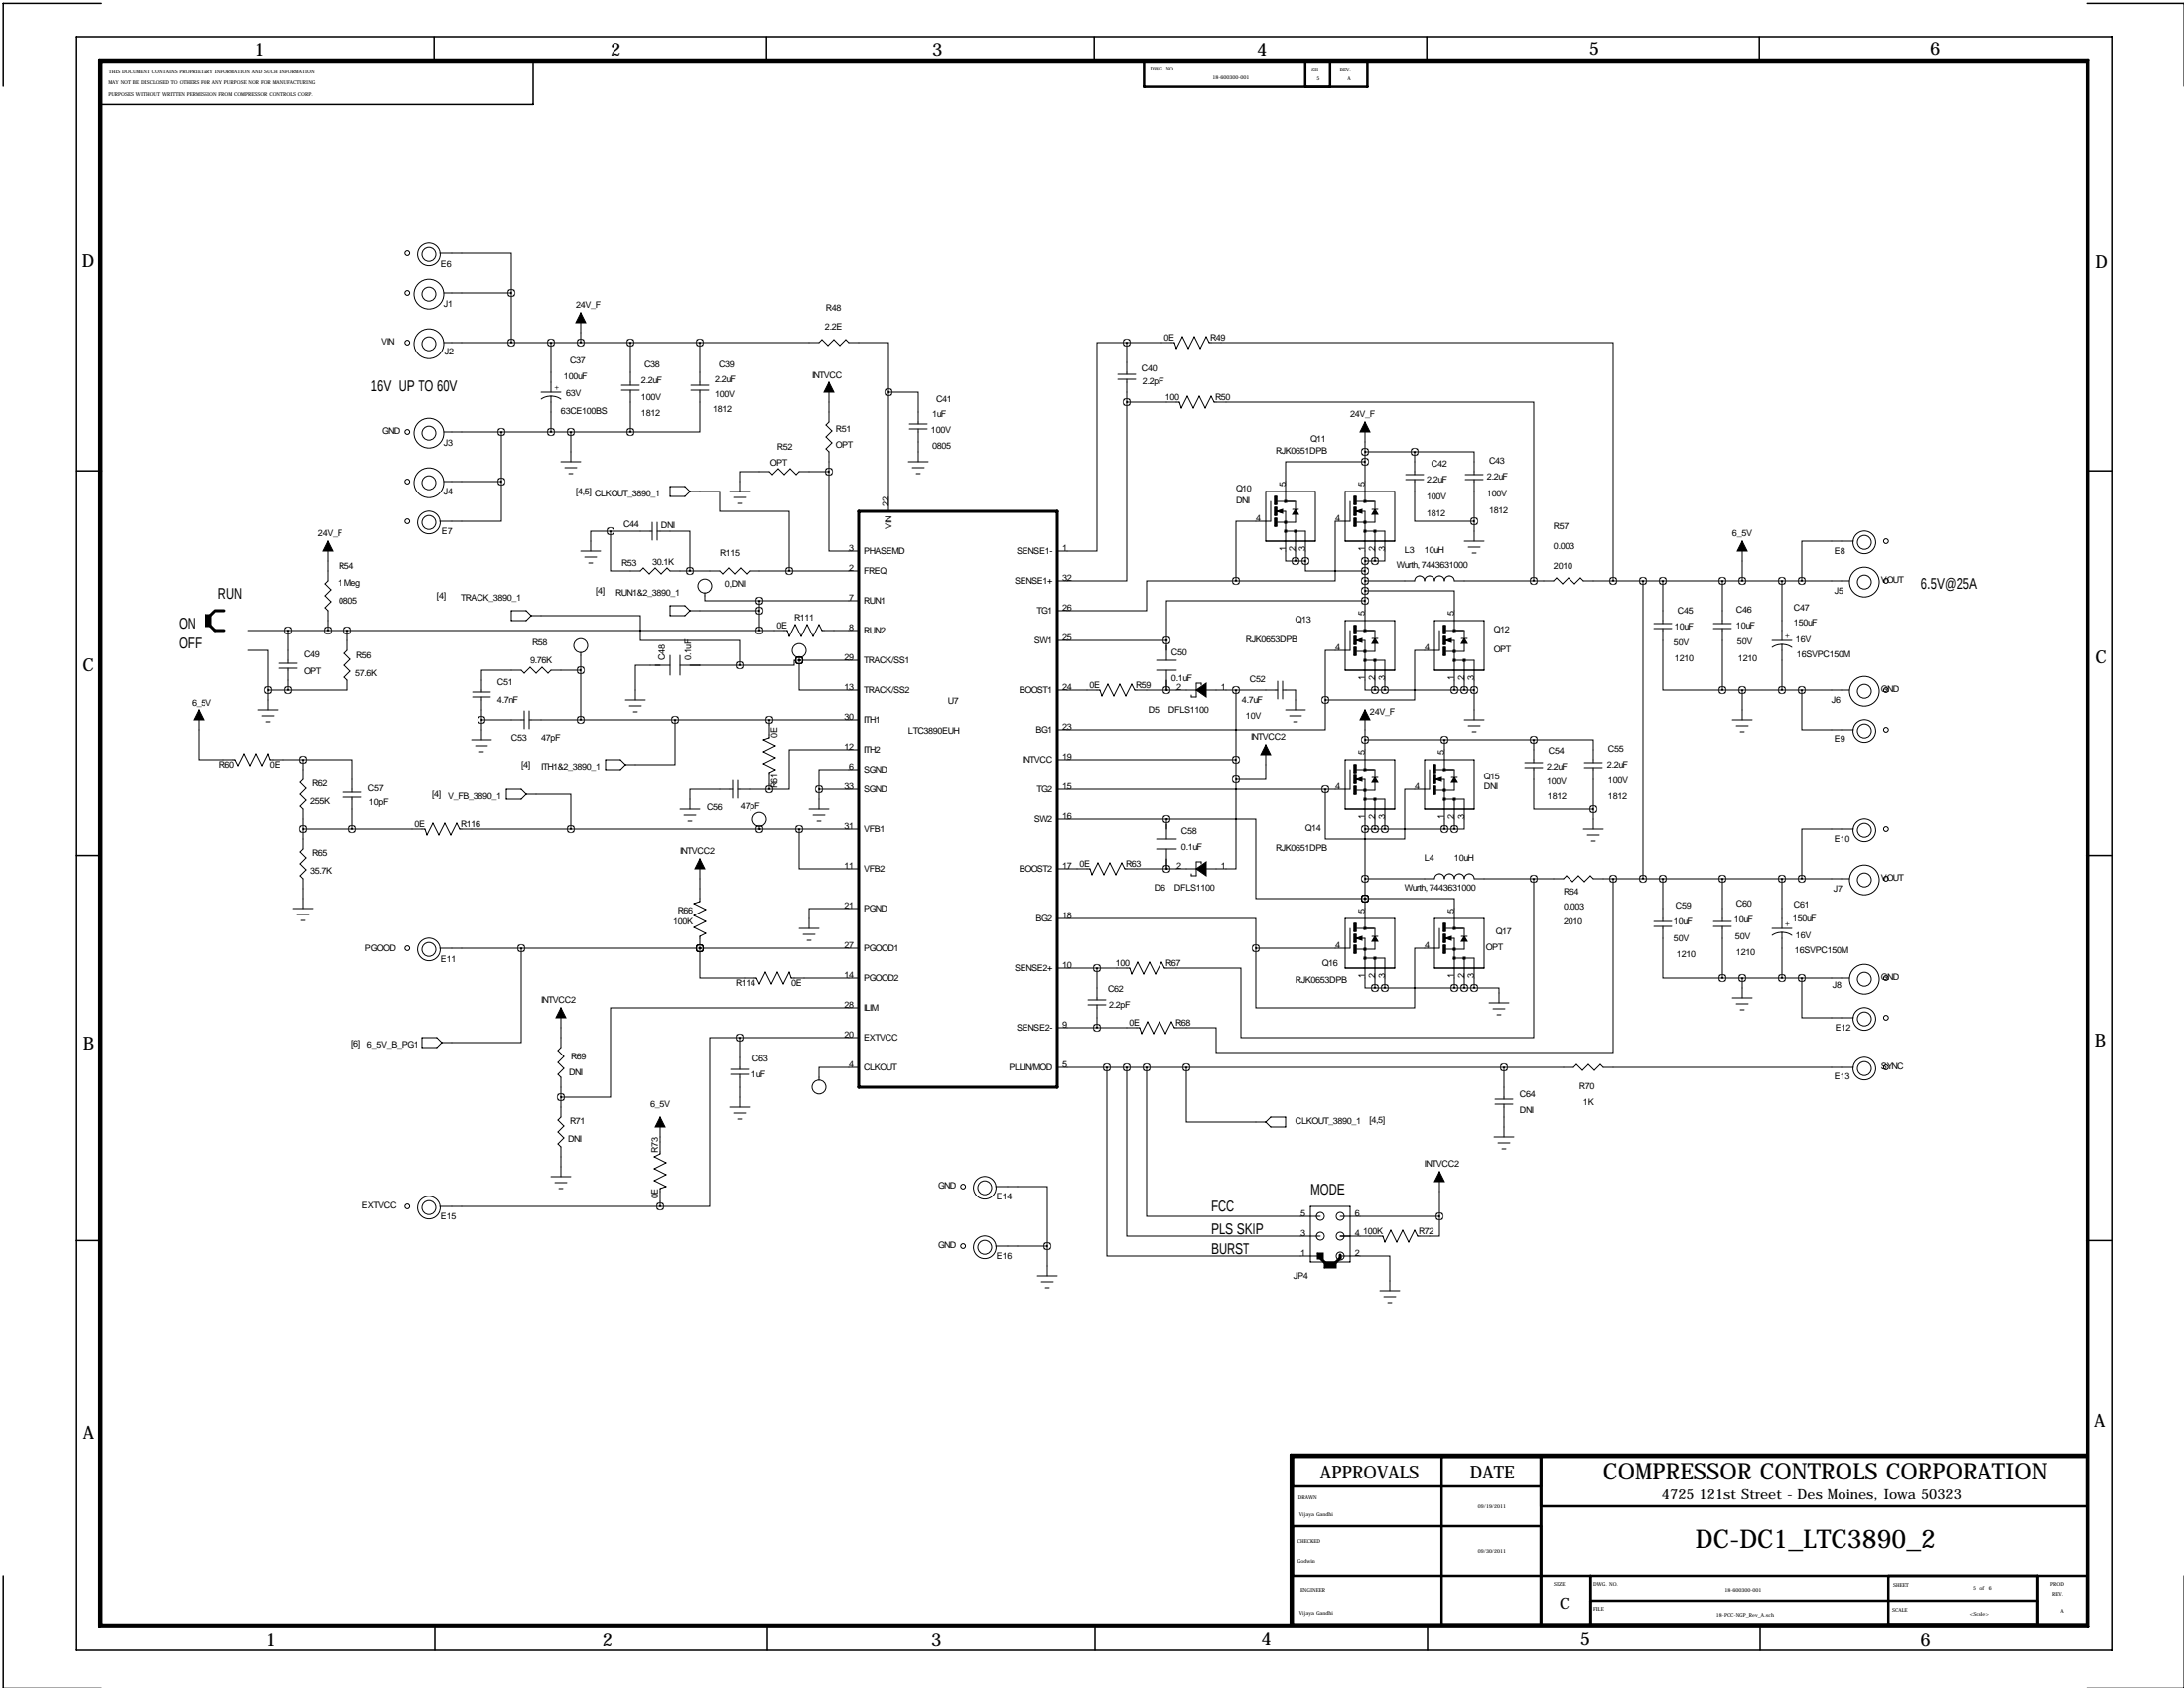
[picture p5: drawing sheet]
<svg xmlns="http://www.w3.org/2000/svg" width="559mm" height="432mm" viewBox="0 0 559 432" stroke-linecap="round" stroke-linejoin="round" font-family="sans-serif">
<g fill="none" stroke="#000" stroke-width=".38">
<path d="M19.6 9.4h520.7v412.7h-520.7zM26 .9h-25.2v21.2M111 9.4v6.3M143.6 15.7h-7.2v11.1h-110.8M196.1 9.4v6.3M280 9.4v6.3M365 9.4v6.3M450.1 9.4v6.3M534 .9h24.8M19.7 120.4h6.4M533.9 120.4h6.4M19.6 218.8h6.4"/>
<path d="M533.8 218.8h6.4M19.6 317.3h6.4M533.8 317.3h6.4M.8 403.1v28.7M111.3 415.8v6.3M196.3 415.8v6.3M280.2 415.8v6.3M365.3 415.8v6.3M450.3 415.8v6.3"/>
</g>
<g fill="none" stroke="#000" stroke-width=".63">
<path d="M25.5 15.2h508.7v401h-508.7zM26 15.7h508v400.1h-508zM292.7 15.5h57.2v6.8h-57.2zM334 22.3v-6.8h6.3v6.8M368.9 372.6v43.2M394.3 372.6v43.2M534 372.6h-203.2v43.2M534 372.1h-203.7v43.7M330.8 380.2h63.5M330.8 390.4h63.5M394.3 385.3h139.7M330.8 403.1h203.2"/>
<path d="M407 403.1v12.7M407 409.4h114.3M483.2 403.1v12.7M521.3 403.1v12.7"/>
</g>
<path d="M219.7 130.8h50.8v147.3h-50.8zM54.9 156.5l-1.1 1M55.1 156.2h2.3M53.8 160l1.3 1.3h2.3M337.8 321.1v.7M338.1 322.1l1 1M342.9 321.1v.7l-1.3 1.3" fill="none" stroke="#000" stroke-width=".76"/>
<g fill="none" stroke="#000" stroke-width=".25">
<path d="M112.5 64.8h18.3v10.1M113.5 74.9h17.3M130.8 74.9v12.7M113.5 87.6h96l.8-.7 1.5 1.5 1.6-1.5 1.5 1.5 1.5-1.5 .8 .7h10.1v12.7M141 87.6v12.7M148.6 80v7.6M159 98.6h4.6M159 99.8h4.6M161.3 87.6v11M161.3 99.8v10.7M176.8 98.6h4.6M176.8 99.8h4.6"/>
<path d="M179.1 99.8v10.7h-17.8M179.1 87.6v11M212.1 97.8v10.1l-.8 .8 1.6 1.5-1.6 1.6 1.6 1.5-1.6 1.5 .8 .8v5M286 97h4.6M286 95.8h4.6M288.3 87.6h-7.6v53.4h-10.2M288.3 87.6h12.2l.5 1.6 1.5-3.1 1.5 3.1 1.6-3.1 1.5 3.1 1.5-3.1 .8 1.5h103.3v61M288.3 87.6v8.2M288.3 97v5.9M113.5 110.5h47.8M128.3 110.5v12.7M138.4 100.3h5.1"/>
<path d="M141 101.3l-1.1 .1-1.4 .7M141 101.3v9.2M141 101.3l1.6 .3 .9 .5M143.5 118.1h5.1M144.5 119.6h3.1M146 110.5v7.6M227.3 100.3h7.6v8.2M227.3 100.3v30.5M232.4 118.1h5.1M232.7 109.7h4.5M232.7 108.5h4.5M233.4 119.6h3.1"/>
<path d="M234.9 109.7v8.4M288.3 102.9h13.5l.5 1.5 1.5-3.1 1.5 3.1 1.5-3.1 1.6 3.1 1.5-3.1 .7 1.6h81.8v45.7M288.3 102.9v45.7h-17.8M349.2 118.1h-20.3v10.2M349.2 107.9v20.4M349.2 115.6h12.7M361.9 115.6h15.3v5.8M361.9 115.6v5.8M83.8 138.4v10.2l-.7 .8 1.5 1.5-1.5 1.5 1.5 1.5-1.5 1.5 .7 .8v5.1M113.5 123.2h14.8M128.3 123.2v10.1h-15.8M145.5 121.2h1.1"/>
<path d="M156.2 135.9v10.1h7.6l.8-.7 1.5 1.5 1.5-1.5 1.6 1.5 1.5-1.5 .7 .7h12.7l.8 .8 1.5-1.5 1.6 1.5 1.5-1.5 1.5 1.5 .8-.8h27.9M156.2 135.9h-5.1v5.1M156.2 135.9h10.7M166.9 133.6v4.6M168.1 135.9h8.4v10.1M168.1 133.6v4.6M171.4 124.5h3.9l1.2 1.2-1.2 1.3h-3.9zM176.5 125.7h7.6v5.1h17.8v15.2M186.7 125.7h5.1M187.7 127.3h3.1M188.7 128.8h1M212.1 120.6v20.4h7.6"/>
<path d="M212.1 120.6h-7.6l-.8 .8-1.5-1.5-1.5 1.5-1.6-1.5-1.5 1.5-.8-.8h-7.6v5.1M234.4 121.2h1.1M323.8 125.7h12.7v12.7h-12.7zM325.1 128.3v5h-8.9v15.3M326.1 127h.5v2h-.5zM326.1 129.8h.5v2h-.5zM326.1 132.6h.5v2h-.5zM326.6 130.8h2.3v12.7h2.6M326.6 128.3h4.9v1.7M328.9 135.9h5.1v7.6M330.7 130.3h1.5M331.5 131.1v2.5h-4.9"/>
<path d="M331.5 135.9v7.6M344.2 125.7h12.7v12.7h-12.7zM345.4 128.3v5h-3.8v15.3h-25.4M346.5 127h.5v2h-.5zM346.5 129.8h.5v2h-.5zM346.5 132.6h.5v2h-.5zM347 128.3h4.8v1.7M347 130.8h2.2v30.5M349.2 135.9h5.1v7.6h-2.5M351 130.3h1.6M351.8 131.1v2.5h-4.8M351.8 135.9v7.6"/>
<path d="M359.7 121.4h4.5M359.7 122.7h4.5M361.9 122.7v10.6h15.3M374.6 138.4h5.1M374.9 121.4h4.6M374.9 122.7h4.6M375.7 140h3M377.2 122.7v15.7M445.8 138.4v10.2M474.2 138.4h-13.2v10.2M130.8 156.2h3.8l1.3 1.3-1.3 1.3h-3.8zM135.9 157.5h27.9v6.3h25.4v6.4"/>
<path d="M148.6 141h5.1M149.6 142.5h3.1M150.6 144h1M171.4 154.9h3.9l1.2 1.3-1.2 1.3h-3.9zM176.5 156.2h17.8M180.3 151.6v2.1h14M194.3 153.7h25.4M194.3 153.7v7.6M316.2 148.6h-22.8v7.6h-22.9M331.5 143.5h2.5M334 143.5v2.5h15.2M344.2 158.8h12.7v12.6h-12.7z"/>
<path d="M349.2 148.6h12.7a1.27 1.27 0 0 1 1.3-1.3 1.27 1.27 0 0 1 1.3 1.3 1.27 1.27 0 0 1 1.3-1.3 1.27 1.27 0 0 1 1.2 1.3 1.27 1.27 0 0 1 1.3-1.3 1.27 1.27 0 0 1 1.3 1.3 1.27 1.27 0 0 1 1.2-1.3 1.27 1.27 0 0 1 1.3 1.3h25.4l.8-.8 1.5 1.6 1.5-1.6 1.5 1.6 1.6-1.6 .7 .8h68.1M349.2 153.7h-50.8v10.1M349.2 151.1h22.9v10.2M349.2 143.5h2.6M367 158.8h12.7v12.6h-12.7zM376.7 141.5h1M420.4 148.6v76.2M423.2 159.5h4.5M425.4 148.6v10.9M438.4 159.5h4.6M440.7 148.6v10.9M455.9 148.6v15.2"/>
<path d="M63.5 166.4h5.1v10.1M63.5 161.3h137.9l.5 1.5 1.6-3 1.5 3 1.5-3 1.5 3 1.5-3 .8 1.5h9.4M68.6 176.5v5.1M71.4 169.7h4.5M71.4 170.9h4.5M73.7 161.3v8.4M73.7 170.9v5.6M88.9 161.3v5.1l-.8 .7 1.6 1.6-1.6 1.5 1.6 1.5-1.6 1.5 .8 .8v2.5h-20.3M120.9 178.3h4.6M120.9 177h4.6M123.2 178.3v10.9M148.6 171.4h-7.6l-.8 .8-1.5-1.5-1.5 1.5-1.6-1.5-1.5 1.5-.8-.8h-10.1v5.6"/>
<path d="M148.6 166.9v17.2M160 179.1h5.1M171.4 170.2h-8.8v8.9M171.4 167.6v5.1M174 170.2h15.2M174 167.6v5.1M204.5 168.9v7.6h15.2M204.5 168.9h-1.3v1.3h-14M204.5 168.9h.1M204.5 168.9h15.2M204.5 168.1v.8M270.5 176.5h10.9l.5 1.6 1.6-3.1 1.5 3.1 1.5-3.1 1.5 3.1 1.6-3.1 .7 1.5h15.8"/>
<path d="M270.5 163.8h27.9M295.9 168.9h5.1M295.9 171.4h5.1M298.4 176.5h.1M298.4 163.8h.1M298.4 163.8v5.1M298.4 171.4v5.1M307.3 175.3v-.5h-1.2v3.5h-1.3v-.5M308.6 176.5h18.3M316.2 176.5v22.9M326.9 174.2v4.6M328.2 176.5h3.3v5.1"/>
<path d="M328.2 174.2v4.6M339.1 179.1v7.6h-68.6M345.4 161.3v5.1h-6.3v12.7M346.5 160h.5v2.1h-.5zM346.5 162.8h.5v2h-.5zM346.5 165.6h.5v2h-.5zM347 163.8h2.2v12.7h2.6M347 161.3h4.8v1.8M349.2 168.9h5.1v7.6M351 163.3h1.6M351.8 176.5h25.4M351.8 164.1v2.5h-4.8"/>
<path d="M351.8 168.9v7.6M368.3 161.3v5.1h-6.4v12.7h-22.8M369.3 160h.5v2.1h-.5zM369.3 162.8h.5v2h-.5zM369.3 165.6h.5v2h-.5zM369.8 161.3h4.8v1.8M369.8 163.8h2.3v12.7M372.1 168.9h5.1v15.2M373.9 163.3h1.5M374.6 164.1v2.5h-4.8M374.6 168.9v7.6M423.2 160.8h4.5"/>
<path d="M425.4 160.8v15.7h15.3M438.4 160.8h4.6M440.7 176.5h32.5M440.7 160.8v15.7M445.8 176.5v7.6M453.4 163.8h5.1M455.9 164.8l-1 .1-1.5 .7M455.9 164.8v11.7M455.9 164.8l1.6 .3 1 .5M461 176.5v10.2h13.2M50.8 181.6v12.7h9.4l.8 1.5 1.5-3 1.5 3 1.5-3 1.6 3 1.5-3 .5 1.5h8.4M66 181.6h5.1"/>
<path d="M67.1 183.1h3M68.1 184.7h1M77.5 194.3h12.7v8.4M77.5 194.3v5.1l-.8 .8 1.5 1.5-1.5 1.5 1.5 1.5-1.5 1.5 .8 .8v10.2l-.8 .7 1.5 1.6-1.5 1.5 1.5 1.5-1.5 1.5 .8 .8v7.6M120.6 189.2h5.1M121.7 190.8h3M122.7 192.3h1M123.2 184.1h10.9M134.1 181.9v4.5M135.4 184.1h84.3M135.4 181.9v4.5M154.9 194.3h3.8l1.3 1.3-1.3 1.2h-3.8z"/>
<path d="M161 180.6h3.1M162.1 182.1h1M172.7 184.1v11.5h-12.7M187.5 199.6v4.6M188.7 199.6v4.6M196.8 184.1v4.6l-1.5 .5 3.1 1.6-3.1 1.5 3.1 1.5-3.1 1.5 3.1 1.5-1.6 .8v4.3M219.7 191.8h-17.8v10.1h-5.1M219.7 196.8h-10.2v5.1M270.5 194.3h45.7M316.2 199.4v22.8h-7.6M323.8 190.5v8.9h-7.6M328.9 181.6h5.1"/>
<path d="M329.9 183.1h3.1M331 184.7h1M344.2 194.3h12.7v12.7h-12.7zM345.4 196.8v5.1h-74.9M346.5 195.6h.5v2h-.5zM346.5 198.4h.5v2h-.5zM347 196.8h4.8v1.8M347 199.4h2.2v38.1M349.2 181.6v15.2M349.2 189.2h43.2M351 198.9h1.6M351.8 199.6v2.6h-4.8"/>
<path d="M364.5 194.3h12.7v12.7h-12.7zM365.8 196.8v5.1h-6.4v12.7h-20.3v-12.7M366.8 195.6h.5v2h-.5zM366.8 198.4h.5v2h-.5zM367.3 196.8h4.8v1.8M367.3 199.4h2.3v12.7M369.6 189.2v7.6M371.3 198.9h1.6M372.1 199.6v2.6h-4.8M374.6 184.1h5.1M375.7 185.7h3M376.7 187.2h1"/>
<path d="M390.1 195.1h4.6M390.1 196.3h4.6M392.4 189.2h15.3v5.9M392.4 196.3v10.7h15.3M392.4 189.2v5.9M405.4 195.1h4.6M405.4 196.3h4.6M407.7 196.3v15.8M443.2 184.1h5.1M444.2 185.7h3.1M445.3 187.2h1M77.5 212.1h31.2l.5 1.5 1.5-3 1.6 3 1.5-3 1.5 3 1.5-3 .8 1.5h102.1"/>
<path d="M87.9 202.7h4.6M87.9 204h4.6M90.2 204v8.1M129.5 201.9h3.8l1.3 1.3-1.3 1.3h-3.8zM134.6 203.2h11.4v8.9M174 207h5.1M175 208.5h3.1M176 210.1h1M179.1 219.7v10.9l-1.6 .5 3.1 1.6-3.1 1.5 3.1 1.5-3.1 1.5 3.1 1.6-1.5 .7v3.1M187.5 201.9h-11v5.1M188.7 201.9h8.1M194.3 212.1h.1"/>
<path d="M194.3 211.3v.8M204.5 212.1v10.1h15.2M207 207h5.1M208 208.5h3.1M209 210.1h1.1M209.5 201.9h10.2M209.5 201.9v5.1M270.5 209.5h27.9M295.9 214.6h5.1M295.9 217.2h5.1M298.4 209.5h.1M298.4 209.5h22.9v20.4h27.9"/>
<path d="M298.4 209.5v5.1M298.4 217.2v5M346.5 201.2h.5v2h-.5zM349.2 212.1h22.9M349.2 204.5h5.1v7.6M351.8 204.5v7.6M366.8 201.2h.5v2h-.5zM369.6 204.5h5v7.6h-2.5M372.1 204.5v7.6M405.1 212.1h5.1M406.1 213.6h3.1M407.2 215.1h1"/>
<path d="M474.2 212.1h-13.2v12.7M74.9 232.4h5.1M75.9 233.9h3.1M77 235.5h1M204.5 237.5h5M205.5 239h3M219.7 232.4h-12.7v5.1M270.5 234.9h50.8v7.7M270.5 222.2h8.4l.5 1.6 1.5-3.1 1.5 3.1 1.6-3.1 1.5 3.1 1.5-3.1 .8 1.5h18.3M298.4 222.2h.1M307.3 221v-.5h-1.2v3.5h-1.3v-.5M344.2 234.9h12.7v12.7h-12.7z"/>
<path d="M345.4 237.5v5.1h-24.1M346.5 239h.5v2h-.5zM346.5 236.2h.5v2.1h-.5zM347 237.5h4.8v1.8M349.2 224.8h17.8a1.27 1.27 0 0 1 1.3-1.3 1.27 1.27 0 0 1 1.3 1.3 1.27 1.27 0 0 1 1.2-1.3 1.27 1.27 0 0 1 1.3 1.3 1.27 1.27 0 0 1 1.3-1.3 1.27 1.27 0 0 1 1.2 1.3 1.27 1.27 0 0 1 1.3-1.3 1.27 1.27 0 0 1 1.3 1.3h22.8l.8-.8 1.5 1.6 1.6-1.6 1.5 1.6 1.5-1.6 .8 .8h65.5M349.2 229.9h22.9v7.6M349.2 229.9h.1M351 239.5h1.6M367 234.9h12.7v12.7h-12.7zM368.3 237.5v5.1h-6.4v15.2h-40.6v-15.2M369.3 236.2h.5v2.1h-.5zM369.3 239h.5v2h-.5z"/>
<path d="M369.8 237.5h4.8v1.8M373.9 239.5h1.5M392.4 224.8v40.6h-74.9v-17.8h-19.6l-.7-1.5-1.5 3.1-1.6-3.1-1.5 3.1-1.5-3.1-1.5 3.1-.5-1.6h-18.6M412.7 224.8v44.4h-101.6v-6.3h-10.6l-.8-1.5-1.5 3-1.5-3-1.6 3-1.5-3-1.5 3-.5-1.5h-21.1M423.2 235.7h4.5M423.2 237h4.5M425.4 237v13.2h15.3M425.4 224.8v10.9M438.4 235.7h4.6M438.4 237h4.6M440.7 224.8v10.9M440.7 237v13.2"/>
<path d="M453.4 237.5h5.1M455.9 238.5l-1 .1-1.5 .7M455.9 224.8v12.7M455.9 238.5v11.7M455.9 238.5l1.1 .1 1.5 .7M112.5 242.6h107.2M133.3 242.6v24.1h-20.3M143.5 257.8v10.2l-.8 .7 1.6 1.6-1.6 1.5 1.6 1.5-1.6 1.5 .8 .8v10.2l-.8 .7 1.6 1.5-1.6 1.6 1.6 1.5-1.6 1.5 .8 .8v7.6M179.1 242.6h.1M179.1 242.6v7.6h14.4l.8 1.5 1.5-3 1.6 3 1.5-3 1.5 3 1.5-3 .5 1.5h17.3M206.5 240.5h1M219.7 257.8h-63.5v22.9h-12.7"/>
<path d="M278.4 257h4.6M278.4 255.8h4.6M280.7 247.6v8.2M280.7 257v5.9M346.5 241.8h.5v2h-.5zM347 240h2.2v12.7h2.6M349.2 245.1h5.1v7.6M351.8 240.3v2.5h-4.8M351.8 245.1v7.6M351.8 252.7h25.4M369.3 241.8h.5v2h-.5zM369.8 240h2.3v12.7"/>
<path d="M372.1 245.1h5.1v7.6M374.6 240.3v2.5h-4.8M374.6 245.1v7.6M377.2 252.7h6.3v3.8M381 256.5h5.1M382 258.1h3.1M383 259.6h1M440.7 250.2h32.5M443.2 255.3h5.1M444.2 256.8h3.1M445.3 258.3h1M445.8 250.2v5.1"/>
<path d="M461 250.2v10.1h13.2M107.9 265.4h3.9l1.2 1.3-1.2 1.3h-3.9zM186.9 274.8h4.6M186.9 273.6h4.6M189.2 265.4h-7.6v43.2h-12.7M189.2 265.4h30.5M189.2 265.4v8.2M189.2 274.8v8.4M219.7 273h-10.2v3.4M270.5 273h132.1l.8-.7 1.5 1.5 1.5-1.5 1.5 1.5 1.5-1.5 .8 .7h64M283.2 273v48.3h54.6M288.3 273v43.2h49.5"/>
<path d="M293.4 273v38.1h44.4M303.5 273v14h20.3M384.8 273v8.2M168.9 285.8v9.3l-1.5 .8 3 1.5-3 1.6 3 1.5-3 1.5 3 1.5-1.5 .5v4.6M186.7 283.2h5.1M187.7 284.7h3.1M188.7 286.3h1M325.1 285.8h3.8v2.5h-3.8l-1.3-1.3zM368.3 299.7v11.4M382.3 290.8h5M382.5 282.4h4.6M382.5 281.2h4.6"/>
<path d="M383.3 292.4h3M384.3 293.9h1M384.8 282.4v8.4M112.5 308.6h56.4M141 301h5M142 302.5h3M143 304h1M254.8 303.5h13.2v15.3M254.8 318.8h13.2M268 318.8v7.6M335.3 308.6h10.1v14.2h-10.1zM342.9 311.1h25.4"/>
<path d="M368.3 311.1v5.1h-5.6l-.8-1.5-1.5 3.1-1.5-3.1-1.5 3.1-1.5-3.1-1.6 3.1-.5-1.6h-10.9M265.4 326.4h5.1M266.4 327.9h3.1M267.5 329.4h1M342.9 321.3h12.7v8.9M353.1 330.2h5M354.1 331.7h3M355.1 333.2h1"/>
<circle cx="104.2" cy="64.8" r=".61"/>
<circle cx="104.2" cy="74.9" r=".61"/>
<circle cx="109.7" cy="75.2" r="3.8"/>
<circle cx="109.7" cy="65.1" r="1.78"/>
<circle cx="109.7" cy="75.2" r="1.78"/>
<circle cx="109.7" cy="65.1" r="2.9"/>
<circle cx="104.2" cy="87.6" r=".61"/>
<circle cx="109.7" cy="87.9" r="3.8"/>
<circle cx="109.7" cy="87.9" r="1.78"/>
<circle cx="104.2" cy="110.5" r=".61"/>
<circle cx="109.7" cy="110.8" r="3.8"/>
<circle cx="109.7" cy="110.8" r="1.78"/>
<circle cx="104.2" cy="133.3" r=".61"/>
<circle cx="104.2" cy="123.2" r=".61"/>
<circle cx="109.7" cy="123.5" r="3.8"/>
<circle cx="109.7" cy="133.7" r="1.78"/>
<circle cx="109.7" cy="123.5" r="1.78"/>
<circle cx="109.7" cy="133.7" r="2.9"/>
<circle cx="477" cy="138.7" r="1.78"/>
<circle cx="477" cy="138.7" r="2.9"/>
<circle cx="482.5" cy="138.4" r=".61"/>
<circle cx="180.3" cy="149.9" r="1.78"/>
<circle cx="477" cy="148.9" r="3.8"/>
<circle cx="477" cy="148.9" r="1.78"/>
<circle cx="482.5" cy="148.6" r=".61"/>
<circle cx="148.6" cy="165.2" r="1.78"/>
<circle cx="204.5" cy="166.4" r="1.78"/>
<circle cx="477" cy="176.8" r="3.8"/>
<circle cx="477" cy="176.8" r="1.78"/>
<circle cx="482.5" cy="176.5" r=".61"/>
<circle cx="477" cy="187" r="1.78"/>
<circle cx="477" cy="187" r="2.9"/>
<circle cx="482.5" cy="186.7" r=".61"/>
<circle cx="194.3" cy="209.6" r="1.78"/>
<circle cx="477" cy="212.4" r="1.78"/>
<circle cx="477" cy="212.4" r="2.9"/>
<circle cx="482.5" cy="212.1" r=".61"/>
<circle cx="477" cy="225.1" r="3.8"/>
<circle cx="477" cy="225.1" r="1.78"/>
<circle cx="482.5" cy="224.8" r=".61"/>
<circle cx="104.2" cy="242.6" r=".61"/>
<circle cx="109.7" cy="242.9" r="1.78"/>
<circle cx="109.7" cy="242.9" r="2.9"/>
<circle cx="477" cy="250.5" r="3.8"/>
<circle cx="477" cy="250.5" r="1.78"/>
<circle cx="482.5" cy="250.2" r=".61"/>
<circle cx="209.5" cy="278.1" r="1.78"/>
<circle cx="477" cy="260.7" r="1.78"/>
<circle cx="477" cy="273.4" r="1.78"/>
<circle cx="477" cy="260.7" r="2.9"/>
<circle cx="477" cy="273.4" r="2.9"/>
<circle cx="482.5" cy="260.3" r=".61"/>
<circle cx="482.5" cy="273" r=".61"/>
<circle cx="104.2" cy="308.6" r=".61"/>
<circle cx="109.7" cy="308.9" r="1.78"/>
<circle cx="109.7" cy="308.9" r="2.9"/>
<circle cx="246.4" cy="303.5" r=".61"/>
<circle cx="246.4" cy="318.8" r=".61"/>
<circle cx="252" cy="303.8" r="1.78"/>
<circle cx="252" cy="319.1" r="1.78"/>
<circle cx="252" cy="303.8" r="2.9"/>
<circle cx="252" cy="319.1" r="2.9"/>
<circle cx="337.8" cy="311.1" r="1.02"/>
<circle cx="337.8" cy="316.2" r="1.02"/>
<circle cx="342.9" cy="311.1" r="1.02"/>
<circle cx="342.9" cy="316.2" r="1.02"/>
<circle cx="342.9" cy="321.3" r="1.02"/>
</g>
<g fill="#000" stroke="#000" stroke-width=".25">
<path d="M148.6 80l1.3 2.6h-2.6zM212.1 97.8l1.3 2.5h-2.6zM349.2 107.9l1.3 2.6h-2.5zM83.8 138.4l1.3 2.6h-2.6zM326.1 127h.5v2h-.5zM326.1 129.8h.5v2h-.5zM326.1 132.6h.5v2h-.5zM326.6 130.8l1.6-.5v1zM328.7 133.3h.5v.6h-.5zM328.7 128h.5v.5h-.5zM328.7 135.6h.5v.5h-.5zM331.2 135.6h.5v.5h-.5z"/>
<path d="M331.5 130.3l.7 1.3h-1.5zM346.5 127h.5v2h-.5zM346.5 129.8h.5v2h-.5zM346.5 132.6h.5v2h-.5zM347 130.8l1.5-.5v1zM349 133.3h.5v.6h-.5zM349 128h.5v.5h-.5zM349 135.6h.5v.5h-.5zM351.5 135.6h.5v.5h-.5zM351.8 130.3l.8 1.3h-1.6zM445.8 138.4l1.2 2.6h-2.5zM52.6 157.2h1.5v3.1h-1.5z"/>
<path d="M306.1 176.5l2.5-1.7v3.5zM346.5 160h.5v2.1h-.5zM346.5 162.8h.5v2h-.5zM346.5 165.6h.5v2h-.5zM347 163.8l1.5-.5v1zM349 166.4h.5v.5h-.5zM349 161h.5v.5h-.5zM349 168.7h.5v.5h-.5zM351.5 168.7h.5v.5h-.5zM351.8 163.3l.8 1.3h-1.6zM369.3 160h.5v2.1h-.5zM369.3 162.8h.5v2h-.5z"/>
<path d="M369.3 165.6h.5v2h-.5zM369.8 163.8l1.5-.5v1zM371.9 166.4h.5v.5h-.5zM371.9 161h.5v.5h-.5zM371.9 168.7h.5v.5h-.5zM374.4 168.7h.5v.5h-.5zM374.6 163.3l.8 1.3h-1.5zM50.8 181.6l1.3 2.5h-2.6zM323.8 190.5l1.3 2.5h-2.5zM346.5 195.6h.5v2h-.5zM347 199.4l1.5-.5v1zM349 196.6h.5v.5h-.5z"/>
<path d="M349.2 181.6l1.3 2.5h-2.5zM351.8 198.9l.8 1.3h-1.6zM366.8 195.6h.5v2h-.5zM367.3 199.4l1.5-.5v1zM369.3 196.6h.5v.5h-.5zM372.1 198.9l.8 1.3h-1.6zM179.1 219.7l1.2 2.5h-2.5zM346.5 198.4h.5v2h-.5zM346.5 201.2h.5v2h-.5zM349 201.9h.5v.5h-.5zM349 204.2h.5v.5h-.5zM351.5 204.2h.5v.5h-.5z"/>
<path d="M366.8 198.4h.5v2h-.5zM366.8 201.2h.5v2h-.5zM369.3 201.9h.5v.5h-.5zM369.3 204.2h.5v.5h-.5zM371.9 204.2h.5v.5h-.5zM306.1 222.2l2.5-1.7v3.5zM346.5 236.2h.5v2.1h-.5zM349 237.2h.5v.5h-.5zM351.8 239.5l.8 1.3h-1.6zM369.3 236.2h.5v2.1h-.5zM371.9 237.2h.5v.5h-.5zM374.6 239.5l.8 1.3h-1.5z"/>
<path d="M143.5 257.8l1.3 2.5h-2.6zM346.5 239h.5v2h-.5zM346.5 241.8h.5v2h-.5zM347 240l1.5-.5v1zM349 242.6h.5v.5h-.5zM349 244.9h.5v.5h-.5zM351.5 244.9h.5v.5h-.5zM369.3 239h.5v2h-.5zM369.3 241.8h.5v2h-.5zM369.8 240l1.5-.5v1zM371.9 242.6h.5v.5h-.5zM371.9 244.9h.5v.5h-.5z"/>
<path d="M374.4 244.9h.5v.5h-.5zM168.9 285.8l1.3 2.5h-2.6zM368.3 299.7l1.3 2.6h-2.6zM337.1 320.5h1.5v1.6h-1.5zM338.8 322.8h3.1v1.6h-3.1z"/>
</g>
<path d="M168.8 308.6a.1 .1 0 0 0 .2 0 .1 .1 0 0 0-.2 0zM189.2 265.4a.07 .07 0 0 0 .1 0 .07 .07 0 0 0-.1 0zM316.2 148.6a.07 .07 0 0 0 .1 0 .07 .07 0 0 0-.1 0zM280.6 247.6a.07 .07 0 0 0 .1 0 .07 .07 0 0 0-.1 0zM298.4 176.5a.07 .07 0 0 0 .1 0 .07 .07 0 0 0-.1 0zM77.4 212.1a.07 .07 0 0 0 .1 0 .07 .07 0 0 0-.1 0zM90.1 212.1a.07 .07 0 0 0 .1 0 .07 .07 0 0 0-.1 0zM77.4 194.3a.07 .07 0 0 0 .1 0 .07 .07 0 0 0-.1 0zM288.2 87.6a.1 .1 0 0 0 .2 0 .1 .1 0 0 0-.2 0zM280.6 262.9a.07 .07 0 0 0 .1 0 .07 .07 0 0 0-.1 0zM196.8 201.9a.07 .07 0 0 0 .1 0 .07 .07 0 0 0-.1 0zM349.2 143.5a.07 .07 0 0 0 .1 0 .07 .07 0 0 0-.1 0zM349.2 146a.07 .07 0 0 0 .1 0 .07 .07 0 0 0-.1 0zM349.2 148.6a.07 .07 0 0 0 .1 0 .07 .07 0 0 0-.1 0zM298.4 163.8a.07 .07 0 0 0 .1 0 .07 .07 0 0 0-.1 0zM349.2 151.1a.07 .07 0 0 0 .1 0 .07 .07 0 0 0-.1 0zM351.7 143.5a.1 .1 0 0 0 .2 0 .1 .1 0 0 0-.2 0zM349.2 153.7a.07 .07 0 0 0 .1 0 .07 .07 0 0 0-.1 0zM331.4 143.5a.07 .07 0 0 0 .1 0 .07 .07 0 0 0-.1 0zM333.9 143.5a.1 .1 0 0 0 .2 0 .1 .1 0 0 0-.2 0zM176.5 146a.07 .07 0 0 0 .1 0 .07 .07 0 0 0-.1 0zM392.4 148.6a.07 .07 0 0 0 .1 0 .07 .07 0 0 0-.1 0zM298.4 222.2a.07 .07 0 0 0 .1 0 .07 .07 0 0 0-.1 0zM194.2 161.3a.1 .1 0 0 0 .2 0 .1 .1 0 0 0-.2 0zM194.2 153.7a.1 .1 0 0 0 .2 0 .1 .1 0 0 0-.2 0zM73.6 161.3a.07 .07 0 0 0 .1 0 .07 .07 0 0 0-.1 0zM83.8 161.3a.07 .07 0 0 0 .1 0 .07 .07 0 0 0-.1 0zM88.8 161.3a.1 .1 0 0 0 .2 0 .1 .1 0 0 0-.2 0zM133.3 242.6a.07 .07 0 0 0 .1 0 .07 .07 0 0 0-.1 0zM179 242.6a.07 .07 0 0 0 .1 0 .07 .07 0 0 0-.1 0zM179 87.6a.07 .07 0 0 0 .1 0 .07 .07 0 0 0-.1 0zM161.2 87.6a.1 .1 0 0 0 .2 0 .1 .1 0 0 0-.2 0zM148.5 87.6a.1 .1 0 0 0 .2 0 .1 .1 0 0 0-.2 0zM140.9 87.6a.07 .07 0 0 0 .1 0 .07 .07 0 0 0-.1 0zM130.7 74.9a.1 .1 0 0 0 .2 0 .1 .1 0 0 0-.2 0zM130.7 87.6a.1 .1 0 0 0 .2 0 .1 .1 0 0 0-.2 0zM316.2 194.3a.07 .07 0 0 0 .1 0 .07 .07 0 0 0-.1 0zM316.2 176.5a.07 .07 0 0 0 .1 0 .07 .07 0 0 0-.1 0zM201.9 146a.07 .07 0 0 0 .1 0 .07 .07 0 0 0-.1 0zM339 179.1a.1 .1 0 0 0 .2 0 .1 .1 0 0 0-.2 0zM339 201.9a.1 .1 0 0 0 .2 0 .1 .1 0 0 0-.2 0zM204.4 168.9a.07 .07 0 0 0 .1 0 .07 .07 0 0 0-.1 0zM384.7 273a.1 .1 0 0 0 .2 0 .1 .1 0 0 0-.2 0zM293.3 273a.07 .07 0 0 0 .1 0 .07 .07 0 0 0-.1 0zM283.1 273a.1 .1 0 0 0 .2 0 .1 .1 0 0 0-.2 0zM288.2 273a.1 .1 0 0 0 .2 0 .1 .1 0 0 0-.2 0zM227.3 100.3a.07 .07 0 0 0 .1 0 .07 .07 0 0 0-.1 0zM148.5 171.4a.1 .1 0 0 0 .2 0 .1 .1 0 0 0-.2 0zM196.8 184.1a.07 .07 0 0 0 .1 0 .07 .07 0 0 0-.1 0zM148.5 184.1a.1 .1 0 0 0 .2 0 .1 .1 0 0 0-.2 0zM288.2 102.9a.1 .1 0 0 0 .2 0 .1 .1 0 0 0-.2 0zM204.4 212.1a.07 .07 0 0 0 .1 0 .07 .07 0 0 0-.1 0zM194.2 212.1a.1 .1 0 0 0 .2 0 .1 .1 0 0 0-.2 0zM146 212.1a.07 .07 0 0 0 .1 0 .07 .07 0 0 0-.1 0zM321.2 242.6a.1 .1 0 0 0 .2 0 .1 .1 0 0 0-.2 0zM455.9 148.6a.07 .07 0 0 0 .1 0 .07 .07 0 0 0-.1 0zM440.6 148.6a.1 .1 0 0 0 .2 0 .1 .1 0 0 0-.2 0zM412.7 148.6a.07 .07 0 0 0 .1 0 .07 .07 0 0 0-.1 0zM425.4 148.6a.07 .07 0 0 0 .1 0 .07 .07 0 0 0-.1 0zM460.9 148.6a.1 .1 0 0 0 .2 0 .1 .1 0 0 0-.2 0zM412.7 224.8a.07 .07 0 0 0 .1 0 .07 .07 0 0 0-.1 0zM440.6 224.8a.1 .1 0 0 0 .2 0 .1 .1 0 0 0-.2 0zM425.4 224.8a.07 .07 0 0 0 .1 0 .07 .07 0 0 0-.1 0zM460.9 224.8a.1 .1 0 0 0 .2 0 .1 .1 0 0 0-.2 0zM455.9 224.8a.07 .07 0 0 0 .1 0 .07 .07 0 0 0-.1 0zM445.7 148.6a.07 .07 0 0 0 .1 0 .07 .07 0 0 0-.1 0zM420.3 224.8a.07 .07 0 0 0 .1 0 .07 .07 0 0 0-.1 0zM420.3 148.6a.07 .07 0 0 0 .1 0 .07 .07 0 0 0-.1 0zM140.9 110.5a.07 .07 0 0 0 .1 0 .07 .07 0 0 0-.1 0zM128.2 110.5a.07 .07 0 0 0 .1 0 .07 .07 0 0 0-.1 0zM128.2 123.2a.07 .07 0 0 0 .1 0 .07 .07 0 0 0-.1 0zM161.2 110.5a.1 .1 0 0 0 .2 0 .1 .1 0 0 0-.2 0zM146 110.5a.07 .07 0 0 0 .1 0 .07 .07 0 0 0-.1 0zM212 120.6a.1 .1 0 0 0 .2 0 .1 .1 0 0 0-.2 0zM392.4 224.8a.07 .07 0 0 0 .1 0 .07 .07 0 0 0-.1 0zM143.4 280.7a.1 .1 0 0 0 .2 0 .1 .1 0 0 0-.2 0zM298.4 209.5a.07 .07 0 0 0 .1 0 .07 .07 0 0 0-.1 0zM349.2 224.8a.07 .07 0 0 0 .1 0 .07 .07 0 0 0-.1 0zM349.2 212.1a.07 .07 0 0 0 .1 0 .07 .07 0 0 0-.1 0zM354.3 212.1a.07 .07 0 0 0 .1 0 .07 .07 0 0 0-.1 0zM351.7 212.1a.1 .1 0 0 0 .2 0 .1 .1 0 0 0-.2 0zM349.2 229.9a.07 .07 0 0 0 .1 0 .07 .07 0 0 0-.1 0zM369.5 212.1a.07 .07 0 0 0 .1 0 .07 .07 0 0 0-.1 0zM372 212.1a.1 .1 0 0 0 .2 0 .1 .1 0 0 0-.2 0zM392.4 189.2a.07 .07 0 0 0 .1 0 .07 .07 0 0 0-.1 0zM369.5 189.2a.07 .07 0 0 0 .1 0 .07 .07 0 0 0-.1 0zM349.2 189.2a.07 .07 0 0 0 .1 0 .07 .07 0 0 0-.1 0zM361.9 115.6a.07 .07 0 0 0 .1 0 .07 .07 0 0 0-.1 0zM349.2 115.6a.07 .07 0 0 0 .1 0 .07 .07 0 0 0-.1 0zM349.2 118.1a.07 .07 0 0 0 .1 0 .07 .07 0 0 0-.1 0zM368.2 311.1a.1 .1 0 0 0 .2 0 .1 .1 0 0 0-.2 0zM123.1 184.1a.1 .1 0 0 0 .2 0 .1 .1 0 0 0-.2 0zM156.1 135.9a.1 .1 0 0 0 .2 0 .1 .1 0 0 0-.2 0zM351.7 252.7a.1 .1 0 0 0 .2 0 .1 .1 0 0 0-.2 0zM354.3 252.7a.07 .07 0 0 0 .1 0 .07 .07 0 0 0-.1 0zM372 252.7a.1 .1 0 0 0 .2 0 .1 .1 0 0 0-.2 0zM374.6 252.7a.07 .07 0 0 0 .1 0 .07 .07 0 0 0-.1 0zM440.6 176.5a.1 .1 0 0 0 .2 0 .1 .1 0 0 0-.2 0zM460.9 176.5a.1 .1 0 0 0 .2 0 .1 .1 0 0 0-.2 0zM445.7 176.5a.07 .07 0 0 0 .1 0 .07 .07 0 0 0-.1 0zM455.9 176.5a.07 .07 0 0 0 .1 0 .07 .07 0 0 0-.1 0zM377.1 133.4a.1 .1 0 0 0 .2 0 .1 .1 0 0 0-.2 0zM354.3 176.5a.07 .07 0 0 0 .1 0 .07 .07 0 0 0-.1 0zM351.7 176.5a.1 .1 0 0 0 .2 0 .1 .1 0 0 0-.2 0zM377.1 176.5a.1 .1 0 0 0 .2 0 .1 .1 0 0 0-.2 0zM372 176.5a.1 .1 0 0 0 .2 0 .1 .1 0 0 0-.2 0zM374.6 176.5a.07 .07 0 0 0 .1 0 .07 .07 0 0 0-.1 0zM209.5 201.9a.07 .07 0 0 0 .1 0 .07 .07 0 0 0-.1 0zM440.6 250.2a.1 .1 0 0 0 .2 0 .1 .1 0 0 0-.2 0zM455.9 250.2a.07 .07 0 0 0 .1 0 .07 .07 0 0 0-.1 0zM460.9 250.2a.1 .1 0 0 0 .2 0 .1 .1 0 0 0-.2 0zM445.7 250.2a.07 .07 0 0 0 .1 0 .07 .07 0 0 0-.1 0zM73.6 176.5a.07 .07 0 0 0 .1 0 .07 .07 0 0 0-.1 0zM68.5 176.5a.07 .07 0 0 0 .1 0 .07 .07 0 0 0-.1 0zM407.6 207a.07 .07 0 0 0 .1 0 .07 .07 0 0 0-.1 0zM267.9 318.8a.07 .07 0 0 0 .1 0 .07 .07 0 0 0-.1 0zM179 242.6a.07 .07 0 0 0 .1 0 .07 .07 0 0 0-.1 0zM204.4 168.9a.07 .07 0 0 0 .1 0 .07 .07 0 0 0-.1 0zM349.2 229.9a.07 .07 0 0 0 .1 0 .07 .07 0 0 0-.1 0zM377.1 252.7a.1 .1 0 0 0 .2 0 .1 .1 0 0 0-.2 0zM316.2 199.4a.07 .07 0 0 0 .1 0 .07 .07 0 0 0-.1 0zM194.2 156.2a.1 .1 0 0 0 .2 0 .1 .1 0 0 0-.2 0zM303.5 273a.07 .07 0 0 0 .1 0 .07 .07 0 0 0-.1 0zM189.2 170.2a.07 .07 0 0 0 .1 0 .07 .07 0 0 0-.1 0zM172.7 184.1a.07 .07 0 0 0 .1 0 .07 .07 0 0 0-.1 0z" fill="#000" stroke="#000" stroke-width="1.9"/>
<text font-size="6.6" x="433.8" y="396">DC-DC1_LTC3890_2</text>
<text font-size="5.9" x="410.2" y="378.5">COMPRESSOR CONTROLS CORPORATION</text>
<g font-size="4.6">
<text x="65.1" y="14.2">1</text>
<text x="156.3" y="14.2">2</text>
<text x="238.5" y="14.2">3</text>
<text x="321.6" y="14.2">4</text>
<text x="406.6" y="14">5</text>
<text x="493.8" y="14">6</text>
<text x="21.1" y="68.4">D</text>
<text x="536.1" y="68.6">D</text>
<text x="21.2" y="171.7">C</text>
<text x="536" y="169.7">C</text>
<text x="21.3" y="268.6">B</text>
<text x="535.9" y="267.7">B</text>
<text x="535.7" y="365">A</text>
<text x="21.3" y="368">A</text>
<text x="337.8" y="378.2">APPROVALS</text>
<text x="376.2" y="378.2">DATE</text>
<text x="68" y="421.1">1</text>
<text x="154.1" y="421.1">2</text>
<text x="238.3" y="421.1">3</text>
<text x="322.7" y="421">4</text>
<text x="404.4" y="420.9">5</text>
<text x="491.4" y="421.1">6</text>
</g>
<g font-size="4">
<text x="95" y="100.1">16V UP TO 60V</text>
<text x="55.9" y="153.2">RUN</text>
<text x="491.5" y="150.6">6.5V@25A</text>
<text x="45.7" y="160.8">ON</text>
<text x="45.7" y="165.9">OFF</text>
<text x="335.3" y="305.6">MODE</text>
<text x="309.9" y="309.9">FCC</text>
<text x="309.9" y="315.7">PLS SKIP</text>
<text x="309.9" y="320.8">BURST</text>
<text x="399.1" y="411.6">C</text>
</g>
<text font-size="3.6" x="425.2" y="383.5">4725 121st Street - Des Moines, Iowa 50323</text>
<g font-size="2.3">
<text x="112.8" y="68.3">E6</text>
<text x="113.5" y="78.5">J1</text>
<text x="147.3" y="78.7">24V_F</text>
<text x="211.3" y="79.5">R48</text>
<text x="97.5" y="88.1">VIN</text>
<text x="211.1" y="84.3">2.2E</text>
<text x="297.8" y="87.1">0E</text>
<text x="309.7" y="87.1">R49</text>
<text x="113.8" y="90.7">J2</text>
<text x="145.8" y="93">C37</text>
<text x="164.8" y="94">C38</text>
<text x="183.9" y="94">C39</text>
<text x="292.1" y="95">C40</text>
<text x="141.7" y="99.8">+</text>
<text x="144.3" y="97">100uF</text>
<text x="144.8" y="101.3">63V</text>
<text x="164.1" y="98">2.2uF</text>
<text x="182.9" y="101.6">100V</text>
<text x="182.9" y="97.8">2.2uF</text>
<text x="207.8" y="96.8">INTVCC</text>
<text x="292.4" y="98.3">2.2pF</text>
<text x="143.5" y="105.9">63CE100BS</text>
<text x="164.1" y="106.4">1812</text>
<text x="164.1" y="102.4">100V</text>
<text x="182.4" y="105.4">1812</text>
<text x="238.5" y="106.7">1uF</text>
<text x="239.5" y="102.9">C41</text>
<text x="298.2" y="102.4">100</text>
<text x="310.9" y="102.4">R50</text>
<text x="345.4" y="106.7">24V_F</text>
<text x="97.8" y="111">GND</text>
<text x="213.9" y="110.5">R51</text>
<text x="238.3" y="110.7">100V</text>
<text x="335.3" y="113">Q11</text>
<text x="113.5" y="114">J3</text>
<text x="197.1" y="119.1">OPT</text>
<text x="198.9" y="115.1">R52</text>
<text x="213.9" y="114.6">OPT</text>
<text x="238.5" y="114.8">0805</text>
<text x="326.4" y="116.1">RJK0651DPB</text>
<text x="366.3" y="119.4">C42</text>
<text x="381" y="118.6">C43</text>
<text x="316.2" y="125.7">Q10</text>
<text x="328.9" y="124.5" transform="rotate(-90 328.9 124.5)">5</text>
<text x="349.2" y="124.5" transform="rotate(-90 349.2 124.5)">5</text>
<text x="365" y="123.4">2.2uF</text>
<text x="380.5" y="122.7">2.2uF</text>
<text x="113.5" y="126.5">J4</text>
<text x="147.3" y="126.5">[4,5] CLKOUT_3890_1</text>
<text x="227.3" y="129.5" transform="rotate(-90 227.3 129.5)">22</text>
<text x="316.2" y="128.8">DNI</text>
<text x="365" y="127.8">100V</text>
<text x="380.5" y="127">100V</text>
<text x="381" y="131.3">1812</text>
<text x="81.3" y="137.2">24V_F</text>
<text x="113" y="136.7">E7</text>
<text x="159.5" y="134.9">C44</text>
<text x="169.2" y="135.1">DNI</text>
<text x="228.1" y="135.4" transform="rotate(-90 228.1 135.4)">VIN</text>
<text x="321.4" y="133.4">4</text>
<text x="341.7" y="133.4">4</text>
<text x="365" y="132.1">1812</text>
<text x="397.5" y="135.4">R57</text>
<text x="443.2" y="137.2">6_5V</text>
<text x="184.1" y="142.2">R115</text>
<text x="217.3" y="141">3</text>
<text x="221" y="141.7">PHASEMD</text>
<text x="260.2" y="141.7">SENSE1-</text>
<text x="271.8" y="141">1</text>
<text x="328.9" y="140.9" transform="rotate(-90 328.9 140.9)">1</text>
<text x="331.5" y="140.9" transform="rotate(-90 331.5 140.9)">2</text>
<text x="334" y="140.9" transform="rotate(-90 334 140.9)">3</text>
<text x="349.2" y="140.9" transform="rotate(-90 349.2 140.9)">1</text>
<text x="351.8" y="140.9" transform="rotate(-90 351.8 140.9)">2</text>
<text x="354.3" y="140.9" transform="rotate(-90 354.3 140.9)">3</text>
<text x="359.4" y="141.5">L3</text>
<text x="364.5" y="141.5">10uH</text>
<text x="397.5" y="140.5">0.003</text>
<text x="469.4" y="141.7">E8</text>
<text x="86.4" y="149.9">1 Meg</text>
<text x="86.6" y="145.5">R54</text>
<text x="159" y="144.8">R53</text>
<text x="166.9" y="144.5">30.1K</text>
<text x="217.3" y="146.1">2</text>
<text x="221" y="146.8">FREQ</text>
<text x="259.6" y="149.4">SENSE1+</text>
<text x="271.8" y="148.6">32</text>
<text x="357.4" y="145.3">Wurth, 7443631000</text>
<text x="397.5" y="145.6">2010</text>
<text x="481.3" y="149.1">VOUT</text>
<text x="86.6" y="154.4">0805</text>
<text x="111.8" y="153.2">[4]</text>
<text x="117.9" y="153.7">TRACK_3890_1</text>
<text x="152.4" y="151.9">[4]</text>
<text x="157.5" y="152.4">RUN1&amp;2_3890_1</text>
<text x="185.4" y="150.1">0,DNI</text>
<text x="217.3" y="153.7">7</text>
<text x="221" y="154.4">RUN1</text>
<text x="469.4" y="151.9">J5</text>
<text x="198.8" y="160.8">0E</text>
<text x="203.2" y="158.8">R111</text>
<text x="217.3" y="161.3">8</text>
<text x="265.3" y="157">TG1</text>
<text x="271.8" y="156.2">26</text>
<text x="331.5" y="159.3">Q13</text>
<text x="349.2" y="157.5" transform="rotate(-90 349.2 157.5)">5</text>
<text x="372.1" y="157.5" transform="rotate(-90 372.1 157.5)">5</text>
<text x="382.3" y="161.8">Q12</text>
<text x="428.5" y="161">10uF</text>
<text x="429.3" y="157">C45</text>
<text x="444.2" y="156.7">C46</text>
<text x="444.2" y="160.8">10uF</text>
<text x="459" y="156.2">C47</text>
<text x="459" y="160">150uF</text>
<text x="136.1" y="165.1">R58</text>
<text x="221" y="162.1">RUN2</text>
<text x="264.6" y="164.6">SW1</text>
<text x="271.8" y="163.8">25</text>
<text x="299.7" y="167.6">C50</text>
<text x="318.8" y="164.3">RJK0653DPB</text>
<text x="341.7" y="166.4">4</text>
<text x="364.6" y="166.4">4</text>
<text x="382.3" y="166.9">OPT</text>
<text x="428.2" y="165.1">50V</text>
<text x="444.5" y="164.8">50V</text>
<text x="456.7" y="163.3">+</text>
<text x="459.5" y="164.3">16V</text>
<text x="77.7" y="168.1">C49</text>
<text x="77.7" y="172.5">OPT</text>
<text x="90.9" y="173">57.6K</text>
<text x="91.2" y="168.4">R56</text>
<text x="135.6" y="169.7">9.76K</text>
<text x="170.2" y="168.9" transform="rotate(-90 170.2 168.9)">C48</text>
<text x="176.8" y="168.9" transform="rotate(-90 176.8 168.9)">0.1uF</text>
<text x="216.1" y="168.9">29</text>
<text x="221" y="169.7">TRACK/SS1</text>
<text x="349.2" y="173.9" transform="rotate(-90 349.2 173.9)">1</text>
<text x="351.8" y="173.9" transform="rotate(-90 351.8 173.9)">2</text>
<text x="354.3" y="173.9" transform="rotate(-90 354.3 173.9)">3</text>
<text x="372.1" y="173.9" transform="rotate(-90 372.1 173.9)">1</text>
<text x="374.6" y="173.9" transform="rotate(-90 374.6 173.9)">2</text>
<text x="377.2" y="173.9" transform="rotate(-90 377.2 173.9)">3</text>
<text x="428.5" y="169.2">1210</text>
<text x="444.8" y="169.2">1210</text>
<text x="459.7" y="168.1">16SVPC150M</text>
<text x="127.3" y="175.3">C51</text>
<text x="127.3" y="179.8">4.7nF</text>
<text x="216.1" y="176.5">13</text>
<text x="221" y="177.3">TRACK/SS2</text>
<text x="260.8" y="177.3">BOOST1</text>
<text x="271.8" y="176.5">24</text>
<text x="278.8" y="176">0E</text>
<text x="290.6" y="176">R59</text>
<text x="299.7" y="174.3">0.1uF</text>
<text x="301.1" y="176.5">2</text>
<text x="312.4" y="176.5">1</text>
<text x="317.8" y="179.8">4.7uF</text>
<text x="319.8" y="174.5">C52</text>
<text x="468.6" y="179.8">J6</text>
<text x="481.3" y="177">GND</text>
<text x="49" y="180.6">6_5V</text>
<text x="216.1" y="184.1">30</text>
<text x="221" y="184.9">ITH1</text>
<text x="242.6" y="180.1">U7</text>
<text x="293.9" y="182.4">D5</text>
<text x="299" y="182.4">DFLS1100</text>
<text x="318.8" y="183.9">10V</text>
<text x="350.5" y="182.9">24V_F</text>
<text x="130.8" y="189.5">C53</text>
<text x="138.4" y="189.5">47pF</text>
<text x="198.9" y="188.7" transform="rotate(-90 198.9 188.7)">0E</text>
<text x="216.1" y="191.8">12</text>
<text x="232.4" y="187.7">LTC3890EUH</text>
<text x="265" y="187.5">BG1</text>
<text x="271.8" y="186.7">23</text>
<text x="320" y="189.2">INTVCC2</text>
<text x="469.4" y="189.7">E9</text>
<text x="56.1" y="196.4">R60</text>
<text x="69.1" y="196.4">0E</text>
<text x="133.3" y="196.3">[4]</text>
<text x="138.5" y="196.8">ITH1&amp;2_3890_1</text>
<text x="217.3" y="196.8">6</text>
<text x="221" y="192.5">ITH2</text>
<text x="221" y="197.6">SGND</text>
<text x="261.6" y="195.1">INTVCC</text>
<text x="271.8" y="194.3">19</text>
<text x="349.2" y="193" transform="rotate(-90 349.2 193)">5</text>
<text x="369.6" y="193" transform="rotate(-90 369.6 193)">5</text>
<text x="395.7" y="196.8">2.2uF</text>
<text x="396.2" y="192.8">C54</text>
<text x="411.2" y="196.3">2.2uF</text>
<text x="411.5" y="192.3">C55</text>
<text x="79.8" y="201.2">R62</text>
<text x="94.2" y="202.4">C57</text>
<text x="110.5" y="204">[4]</text>
<text x="198.9" y="201.7" transform="rotate(-90 198.9 201.7)">R61</text>
<text x="216.1" y="201.9">33</text>
<text x="221" y="202.7">SGND</text>
<text x="265.3" y="202.7">TG2</text>
<text x="271.8" y="201.9">15</text>
<text x="341.7" y="201.9">4</text>
<text x="362" y="201.9">4</text>
<text x="379.7" y="199.4">Q15</text>
<text x="379.7" y="201.9">DNI</text>
<text x="395.7" y="200.7">100V</text>
<text x="411.5" y="200.4">100V</text>
<text x="79.2" y="205.7">255K</text>
<text x="94.5" y="206">10pF</text>
<text x="114.6" y="204.5">V_FB_3890_1</text>
<text x="180.8" y="207.3">C56</text>
<text x="189.5" y="207">47pF</text>
<text x="271.8" y="209.5">16</text>
<text x="349.2" y="209.5" transform="rotate(-90 349.2 209.5)">1</text>
<text x="351.8" y="209.5" transform="rotate(-90 351.8 209.5)">2</text>
<text x="354.3" y="209.5" transform="rotate(-90 354.3 209.5)">3</text>
<text x="369.6" y="209.5" transform="rotate(-90 369.6 209.5)">1</text>
<text x="372.1" y="209.5" transform="rotate(-90 372.1 209.5)">2</text>
<text x="374.6" y="209.5" transform="rotate(-90 374.6 209.5)">3</text>
<text x="396" y="204.5">1812</text>
<text x="411.5" y="204.5">1812</text>
<text x="106.1" y="211.6">0E</text>
<text x="117.9" y="211.6">R116</text>
<text x="216.1" y="212.1">31</text>
<text x="221" y="212.9">VFB1</text>
<text x="264.6" y="210.3">SW2</text>
<text x="302.3" y="213.4">C58</text>
<text x="334" y="212.6">Q14</text>
<text x="469.4" y="215.4">E10</text>
<text x="79.8" y="218.9">R65</text>
<text x="174" y="218.4">INTVCC2</text>
<text x="276.3" y="221.7">0E</text>
<text x="288.1" y="221.7">R63</text>
<text x="302.3" y="217.4">0.1uF</text>
<text x="326.4" y="217.7">RJK0651DPB</text>
<text x="364.5" y="220.2">L4</text>
<text x="372.1" y="220.2">10uH</text>
<text x="79.2" y="223.5">35.7K</text>
<text x="216.1" y="222.2">11</text>
<text x="221" y="223">VFB2</text>
<text x="260.8" y="223">BOOST2</text>
<text x="271.8" y="222.2">17</text>
<text x="295.4" y="227.8">D6</text>
<text x="300.5" y="227.8">DFLS1100</text>
<text x="301.1" y="222.2">2</text>
<text x="312.4" y="222.2">1</text>
<text x="359.4" y="227.8">Wurth, 7443631000</text>
<text x="481.3" y="225.3">VOUT</text>
<text x="173.5" y="233.7">R66</text>
<text x="216.1" y="232.4">21</text>
<text x="221" y="233.2">PGND</text>
<text x="349.2" y="233.7" transform="rotate(-90 349.2 233.7)">5</text>
<text x="372.1" y="233.7" transform="rotate(-90 372.1 233.7)">5</text>
<text x="400" y="228.9">R64</text>
<text x="400" y="232.7">0.003</text>
<text x="428.8" y="232.4">C59</text>
<text x="444.2" y="231.9">C60</text>
<text x="459" y="232.2">C61</text>
<text x="469.1" y="228.1">J7</text>
<text x="172.3" y="236.5">100K</text>
<text x="265" y="235.7">BG2</text>
<text x="271.8" y="234.9">18</text>
<text x="382.8" y="239">Q17</text>
<text x="400" y="236.5">2010</text>
<text x="428.2" y="236.5">10uF</text>
<text x="443.7" y="236">10uF</text>
<text x="456.7" y="237">+</text>
<text x="458.7" y="235.7">150uF</text>
<text x="93.5" y="243.3">PGOOD</text>
<text x="216.1" y="242.6">27</text>
<text x="221" y="243.3">PGOOD1</text>
<text x="341.7" y="242.6">4</text>
<text x="364.6" y="242.6">4</text>
<text x="380.2" y="243.1">OPT</text>
<text x="428.2" y="240.8">50V</text>
<text x="429" y="244.9">1210</text>
<text x="444" y="240.3">50V</text>
<text x="444.2" y="244.3">1210</text>
<text x="459.2" y="243.8">16SVPC150M</text>
<text x="459.5" y="240">16V</text>
<text x="112.8" y="246.1">E11</text>
<text x="216.1" y="250.2">14</text>
<text x="221" y="251">PGOOD2</text>
<text x="259.6" y="248.4">SENSE2+</text>
<text x="271.8" y="247.6">10</text>
<text x="285.5" y="247.1">100</text>
<text x="298.2" y="247.1">R67</text>
<text x="331.5" y="251.5">RJK0653DPB</text>
<text x="338.3" y="247.1">Q16</text>
<text x="349.2" y="250.1" transform="rotate(-90 349.2 250.1)">1</text>
<text x="351.8" y="250.1" transform="rotate(-90 351.8 250.1)">2</text>
<text x="354.3" y="250.1" transform="rotate(-90 354.3 250.1)">3</text>
<text x="372.1" y="250.1" transform="rotate(-90 372.1 250.1)">1</text>
<text x="374.6" y="250.1" transform="rotate(-90 374.6 250.1)">2</text>
<text x="377.2" y="250.1" transform="rotate(-90 377.2 250.1)">3</text>
<text x="481.3" y="250.7">GND</text>
<text x="138.4" y="256.5">INTVCC2</text>
<text x="188.2" y="252.2">R114</text>
<text x="202.4" y="252.2">0E</text>
<text x="216.1" y="257.8">28</text>
<text x="283.5" y="253.7">C62</text>
<text x="283.7" y="257.8">2.2pF</text>
<text x="468.9" y="252.7">J8</text>
<text x="221" y="258.6">ILIM</text>
<text x="260.2" y="263.7">SENSE2-</text>
<text x="271.8" y="262.9">9</text>
<text x="289" y="262.4">0E</text>
<text x="300.8" y="262.4">R68</text>
<text x="469.6" y="263.7">E12</text>
<text x="90" y="267.7">[6]</text>
<text x="94" y="268">6_5V_B_PG1</text>
<text x="216.1" y="265.4">20</text>
<text x="221" y="266.2">EXTVCC</text>
<text x="145.5" y="275.1">DNI</text>
<text x="146" y="271">R69</text>
<text x="192.3" y="275.6">1uF</text>
<text x="192.5" y="271.5">C63</text>
<text x="217.3" y="273">4</text>
<text x="221" y="273.8">CLKOUT</text>
<text x="258.2" y="273.8">PLLIN/MOD</text>
<text x="271.8" y="273">5</text>
<text x="481.3" y="273.6">SYNC</text>
<text x="388.9" y="280.7">C64</text>
<text x="404.1" y="278.6">R70</text>
<text x="469.4" y="276.1">E13</text>
<text x="145.8" y="287.5">R71</text>
<text x="166.4" y="283.2">6_5V</text>
<text x="331.5" y="287.5">CLKOUT_3890_1</text>
<text x="350.4" y="287.3">[4,5]</text>
<text x="388.9" y="284.7">DNI</text>
<text x="405.1" y="282.7">1K</text>
<text x="145.3" y="292.1">DNI</text>
<text x="168.4" y="294.8" transform="rotate(-90 168.4 294.8)">R73</text>
<text x="364.5" y="298.4">INTVCC2</text>
<text x="240" y="304">GND</text>
<text x="92.7" y="309.1">EXTVCC</text>
<text x="112.8" y="311.9">E15</text>
<text x="168.4" y="306.7" transform="rotate(-90 168.4 306.7)">0E</text>
<text x="255" y="306.8">E14</text>
<text x="332.8" y="311.1">5</text>
<text x="346.7" y="311.1">6</text>
<text x="332.8" y="316.2">3</text>
<text x="346.7" y="316.2">4</text>
<text x="348.8" y="315.7">100K</text>
<text x="363" y="315.7">R72</text>
<text x="240" y="319.3">GND</text>
<text x="255" y="322.1">E16</text>
<text x="332.8" y="321.3">1</text>
<text x="346.7" y="321.3">2</text>
<text x="331" y="327.2">JP4</text>
</g>
<g font-size="1.3">
<text x="27.8" y="21.6">MAY NOT BE DISCLOSED TO OTHERS FOR ANY PURPOSE NOR FOR MANUFACTURING</text>
<text x="27.9" y="18.8">THIS DOCUMENT CONTAINS PROPRIETARY INFORMATION AND SUCH INFORMATION</text>
<text x="294.3" y="18.1">DWG. NO.</text>
<text x="310.2" y="20.3">18-600300-001</text>
<text x="335.7" y="18.2">SH</text>
<text x="336.9" y="20.5">5</text>
<text x="342.9" y="18.3">REV.</text>
<text x="344.8" y="20.5">A</text>
<text x="27.8" y="24.7">PURPOSES WITHOUT WRITTEN PERMISSION FROM COMPRESSOR CONTROLS CORP.</text>
<text x="332.2" y="383.5">DRAWN</text>
<text x="332.5" y="387.9">Vijaya Gandhi</text>
<text x="378.2" y="385.8">09/19/2011</text>
<text x="332" y="394.7">CHECKED</text>
<text x="332" y="399.8">Godwin</text>
<text x="378.2" y="397.2">09/30/2011</text>
<text x="332.7" y="407.2">ENGINEER</text>
<text x="397.6" y="405.6">SIZE</text>
<text x="407.7" y="405.6">DWG. NO.</text>
<text x="441.3" y="407.1">18-600300-001</text>
<text x="484.4" y="405.9">SHEET</text>
<text x="504.7" y="406.6">5</text>
<text x="506.6" y="406.6">of</text>
<text x="509" y="406.6">6</text>
<text x="524.6" y="405.6">PROD</text>
<text x="332.5" y="413">Vijaya Gandhi</text>
<text x="407.7" y="412">FILE</text>
<text x="439.2" y="413.5">18-PCC-NGP_Rev_A.sch</text>
<text x="484.2" y="412.2">SCALE</text>
<text x="503.9" y="413.2">&lt;Scale&gt;</text>
<text x="525.1" y="408.2">REV.</text>
<text x="527.1" y="412.5">A</text>
</g>
</svg>
